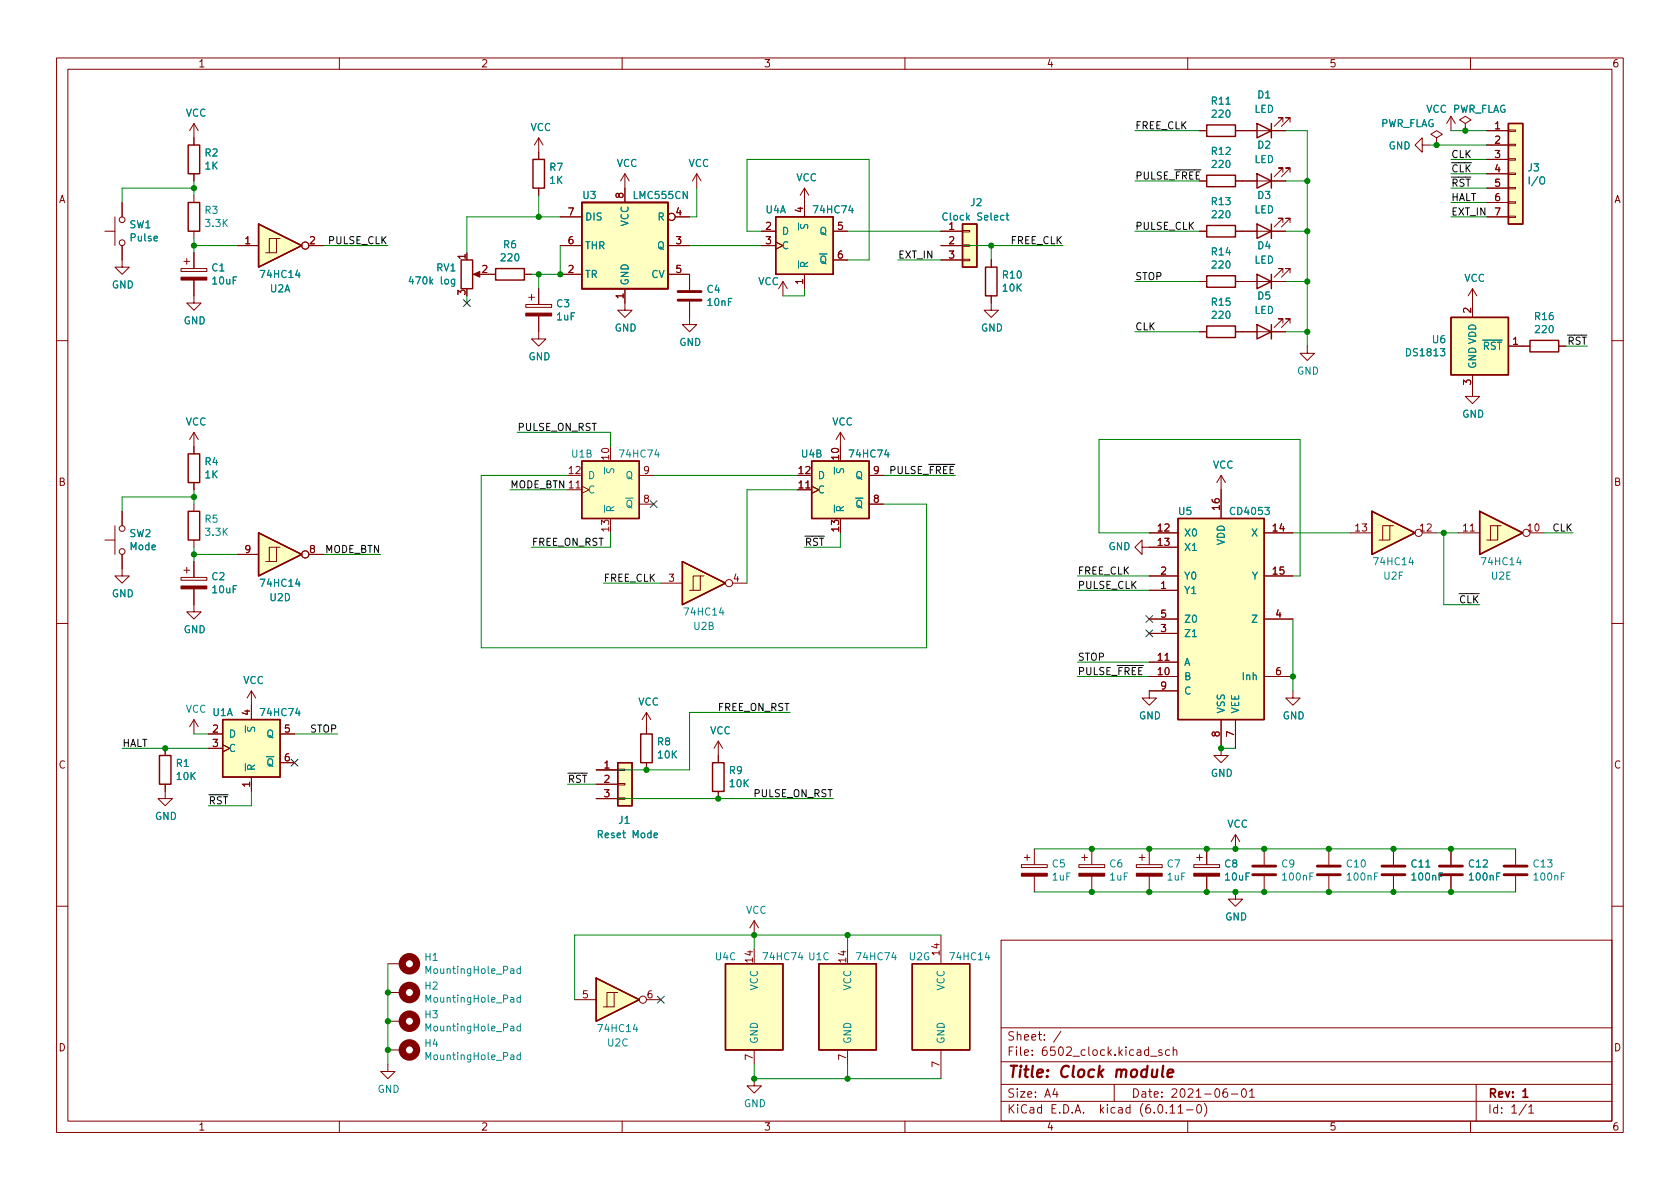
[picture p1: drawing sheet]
<svg xmlns="http://www.w3.org/2000/svg" width="297mm" height="210mm" viewBox="0 0 297 210" stroke-linecap="round" stroke-linejoin="round" font-family="sans-serif">
<g fill="none" stroke="#840000" stroke-width=".18">
<path d="M10 10.2h277v190.1h-277zM12 12.2h273v186.1h-273zM60 10.2v2M110 10.2v2M160 10.2v2M210 10.2v2M260 10.2v2M20.3 38.3v5.1M21.6 35.8v2.5M34.3 21.8v3.8M34.3 30.7v1.3M34.3 34.5v1.3"/>
<path d="M34.3 21.8l-.8 1.3M34.3 21.8l.8 1.3M95.2 24.4v3.8M95.2 33.3v1.2M95.2 24.4l-.7 1.2M95.2 24.4l.8 1.2M99.1 38.3h3.8M110.5 30.7v5.1M110.5 30.7l-.8 1.3M110.5 30.7l.8 1.3M119.4 38.3h2.5M123.2 30.7l-.8 1.3"/>
<path d="M123.2 30.7v2.6M123.2 30.7l.8 1.3M142.2 33.3l-.7 1.2M142.2 33.3v5M142.2 33.3l.8 1.2M212.1 23.1h1.3M218.4 32h8.9M218.4 23.1h8.9M226.8 39.4v-.8h-.7h.7l-1.5 1.5M226.8 21.6v-.8h-.7h.7l-1.5 1.5M226.8 30.5v-.8h-.7h.7l-1.5 1.5M228.1 39.4v-.8h-.8h.8l-1.5 1.5"/>
<path d="M228.1 21.6v-.8h-.8h.8l-1.5 1.5M228.1 30.5v-.8h-.8h.8l-1.5 1.5M251.5 25.6v-1.2l-1.3 1.2 1.3 1.3v-1.3h1.2M254 24.4l1-.7-1-.6-1 .6 1 .7v1.2M254 25.6h.1M256.5 20.6v2.5M256.5 20.6l-.7 1.2M256.5 20.6l.8 1.2M259.1 21.8l1-.6-1-.6-1 .6 1 .6v1.3M259.1 23.1h.1M262.9 38.3h3.8M262.9 23.1h3.8"/>
<path d="M262.9 25.6h3.8M262.9 28.2h3.8M262.9 30.7h3.8M262.9 33.3h3.8M262.9 35.8h3.8M266.7 38.2h1.3v.3h-1.3zM266.7 35.7h1.3v.2h-1.3zM266.7 33.1h1.3v.3h-1.3zM266.7 30.6h1.3v.3h-1.3zM266.7 28.1h1.3v.2h-1.3zM266.7 25.5h1.3v.3h-1.3zM266.7 23h1.3v.2h-1.3z"/>
<path d="M18.5 40.9h1.8M21.6 43.4v3.8h1.3l-1.3 1.3-1.3-1.3h1.3M32 47.5h4.6v.5h-4.6zM32.5 46.2h1M33 45.7v1M34.3 49.5v4.1h1.3l-1.3 1.3-1.3-1.3h1.3M34.3 40.9v1.3M34.3 44.7v2.8M41.9 43.4h3.8M48.9 42.2h-1.3v2.5M49.5 42.2h-.6v2.5h-1.9M54.6 43.4h2.5"/>
<path d="M82.5 44.7v1.3M84.1 48.5h1M86.4 48.5h1.2M92.7 48.5h1.3M93 53.8h4.5v.6h-4.5zM93.5 52.6h1M94 52.1v1M95.2 55.9v4h1.3l-1.3 1.3-1.2-1.3h1.2M95.2 51v2.8M99.1 43.4h3.8M99.1 48.5h3.8M110.5 51v3.9h1.3l-1.3 1.2-1.3-1.2h1.3"/>
<path d="M118.1 43.4h3.8M118.1 48.5h3.8v2.8M121.9 53.3v4.1h1.3l-1.3 1.3-1.3-1.3h1.3M134.6 40.9h2.6M134.6 43.4h2.6M137.2 42.8l1.2 .6-1.2 .7M138.4 49.8l-.7 1.2M138.4 49.8v2.5M138.4 49.8l.8 1.2M142.2 48.5v2.5M147.3 40.9h2.6M147.3 46h2.6"/>
<path d="M166.4 40.9h3.8M166.4 43.4h3.8M166.4 46h3.8M170.2 45.8h1.2v.3h-1.2zM170.2 43.3h1.2v.3h-1.2zM170.2 40.8h1.2v.2h-1.2zM175.3 52.3v2.6h1.2l-1.2 1.2-1.3-1.2h1.3M175.3 46v1.2M212.1 40.9h1.3M212.1 58.7h1.3M212.1 49.8h1.3M218.4 40.9h8.9"/>
<path d="M218.4 58.7h8.9M218.4 49.8h8.9M226.8 57.1v-.7h-.7h.7l-1.5 1.5M226.8 48.3v-.8h-.7h.7l-1.5 1.5M228.1 57.1v-.7h-.8h.8l-1.5 1.5M228.1 48.3v-.8h-.8h.8l-1.5 1.5M260.3 51v5.1M260.3 51l-.7 1.3M260.3 51l.8 1.3M10 60.2h2M34.3 76.4v3.9M34.3 76.4l-.8 1.3"/>
<path d="M34.3 76.4l.8 1.3M107.9 79v2.5M148.6 76.4l-.8 1.3M148.6 76.4v5.1M148.6 76.4l.8 1.3M231.1 61.2v1.3h1.3l-1.3 1.2-1.2-1.2h1.2M260.3 66.3v3.8h1.3l-1.3 1.3-1.2-1.3h1.2M266.7 61.2h3.8M275.6 61.2h1.3M285 60.2h2M18.5 95.5h1.8M20.3 93v5"/>
<path d="M21.6 98v3.8h1.3l-1.3 1.3-1.3-1.3h1.3M21.6 90.4v2.6M34.3 85.3v1.3M34.3 89.1v1.3M34.3 95.5v1.3M34.3 99.3v2.8M41.9 98h3.8M48.9 96.8h-1.3v2.5M49.5 96.8h-.6v2.5h-1.9M54.6 98h2.5M100.3 86.6h2.6M100.3 84.1h2.6"/>
<path d="M101.8 86.3h.8M102.9 86l1.2 .6-1.2 .6M107.9 91.7v2.5M113 84.1h2.6M113 89.1h2.6M141 86.6h2.5M141 84.1h2.5M142.5 86.3h.7M143.5 86l1.3 .6-1.3 .6M148.6 91.7v2.5M153.7 84.1h2.5M153.7 89.1h2.5"/>
<path d="M201.9 96.8v1.2l-1.2-1.2 1.2-1.3v1.3h6.4M203.2 94.2h5.1M215.9 84.1l-.8 1.2M215.9 84.1v7.6M215.9 84.1l.8 1.2M223.5 94.2h5.1M238.8 94.2h3.8M245.7 93h-1.2v2.5M246.4 93h-.7v2.5h-1.9M251.5 94.2h2.5M257.8 94.2h3.8M260 93.9h.7"/>
<path d="M264.8 93h-1.3v2.5M265.4 93h-.6v2.5h-1.9M270.5 94.2h2.5M10 110.2h2M32 102.1h4.6v.5h-4.6zM32.5 100.8h1M33 100.3v1M34.3 104.1v4.1h1.3l-1.3 1.3-1.3-1.3h1.3M116.8 103.1h3.8M123.8 101.8h-1.2v2.6M124.5 101.8h-.7v2.6h-1.9M129.5 103.1h2.6"/>
<path d="M203.2 104.4h5.1M203.2 119.6h5.1M203.2 117.1h5.1M203.2 101.8h5.1M203.2 112h5.1M203.2 109.5h5.1M206 116.8h.7M223.5 119.6h5.1M223.5 101.8h5.1M223.5 109.5h5.1M285 110.2h2M29.2 138.7v2.5h1.3l-1.3 1.3-1.3-1.3h1.3"/>
<path d="M29.2 132.3v1.3M34.3 127.2l-.8 1.3M34.3 127.2v2.6M34.3 127.2l.8 1.3M36.8 129.8h2.6M36.8 132.3h2.6M39.4 131.7l1.2 .6-1.2 .7M44.4 122.2v5M44.4 137.4v2.5M44.4 122.2l-.7 1.2M44.4 122.2l.8 1.2M49.5 129.8h2.6"/>
<path d="M49.5 134.9h2.6M105.4 136.1h3.8M105.4 138.7h3.8M109.2 138.6h1.3v.2h-1.3zM109.2 136h1.3v.3h-1.3zM114.3 126l-.8 1.2M114.3 126v3.8M114.3 134.9v1.2M114.3 126l.8 1.2M127 131.1l-.8 1.2M127 131.1v3.8M127 139.9v1.3"/>
<path d="M127 131.1l.8 1.2M208.3 122.2h-5.1v1.2h1.3l-1.3 1.3-1.3-1.3h1.3M215.9 127.2v6.4h1.3l-1.3 1.3-1.3-1.3h1.3M218.4 127.2v5.1M228.6 122.2v1.2h1.3l-1.3 1.3-1.3-1.3h1.3M105.4 141.2h3.8M109.2 141.1h1.3v.2h-1.3zM180.6 152.9h4.6v.5h-4.6zM181.1 151.6h1M181.6 151.1v1M182.9 150.1v2.8M182.9 154.9v2.8"/>
<path d="M190.8 152.9h4.5v.5h-4.5zM191.3 151.6h1M191.8 151.1v1M193 150.1v2.8M193 154.9v2.8M200.9 152.9h4.6v.5h-4.6zM201.4 151.6h1M201.9 151.1v1M203.2 150.1v2.8M203.2 154.9v2.8M211.1 152.9h4.5v.5h-4.5zM211.6 151.6h1"/>
<path d="M212.1 151.1v1M213.4 150.1v2.8M213.4 154.9v2.8M218.4 157.7v1.3h1.3l-1.3 1.3-1.2-1.3h1.2M218.4 147.6l-.7 1.2M218.4 147.6v2.5M218.4 147.6l.8 1.2M223.5 150.1v2.8M223.5 154.9v2.8M234.9 150.1v2.8M234.9 154.9v2.8M246.4 150.1v2.8"/>
<path d="M246.4 154.9v2.8M256.5 150.1v2.8M256.5 154.9v2.8M268 150.1v2.8M268 154.9v2.8M10 160.2h2M68.6 175.5h2.5M68.6 170.4h2.5M101.6 176.8h3.8M108.6 175.5h-1.3v2.5M109.2 175.5h-.6v2.5h-1.9M114.3 176.8h2.5"/>
<path d="M133.3 162.8v2.5M133.3 167.9v2.5M133.3 162.8l-.7 1.3M133.3 162.8l.8 1.3M149.9 167.9v2.5M166.4 165.3v5.1M177 166.3h108v32h-108zM285 160.2h2M60 198.3v2M68.6 188.2v1.3h1.2l-1.2 1.2-1.3-1.2h1.3M68.6 185.7h2.5M68.6 180.6h2.5"/>
<path d="M110 198.3v2M133.3 190.7v1.3h1.3l-1.3 1.3-1.2-1.3h1.2M133.3 185.7v2.5M149.9 185.7v2.5M160 198.3v2M166.4 185.7v5M177 194.8h108M177 191.8h108M177 187.8h108M177 181.8h108M182.5 186.5v.1M182.5 185.7v.1"/>
<path d="M184.6 183.8v.1M184.6 183v.1M187.6 182.4l-1.3 1.9M197 191.8v3M205.4 185.7l-.3-.1-.2 .2v.3l.5 .1v.4h-.5M206.8 185.7l-.4-.1-.3 .3v.4l.1 .3h.6M207.4 185.8l.2-.2 .4 .1 .1 .9M207.4 185.1v1.5M210 198.3v2M211.8 195.4l.1-.1a.81 .81 0 0 1 .6 .7 .81 .81 0 0 1-.3 .8h-.1a.81 .81 0 0 1-.6-.6 .81 .81 0 0 1 .3-.8zM212.9 195.1a1.72 1.72 0 0 1 0 2.3M217.7 193.5h1.2"/>
<path d="M219.7 192.6l.2-.1a.81 .81 0 0 1 .5 .7 .81 .81 0 0 1-.3 .8h-.1a.81 .81 0 0 1-.6-.6 .81 .81 0 0 1 .3-.8zM220.9 193l.5-.5v1.5M220.9 194h.9M260 198.3v2M261 191.8v6.5M270.3 195.8l.4-.5v1.5M270.3 196.8h.9"/>
<circle cx="21.6" cy="38.9" r=".51"/>
<circle cx="118.7" cy="38.3" r=".63"/>
<circle cx="21.6" cy="42.9" r=".51"/>
<circle cx="54" cy="43.4" r=".63"/>
<circle cx="21.6" cy="93.5" r=".51"/>
<circle cx="21.6" cy="97.5" r=".51"/>
<circle cx="54" cy="98" r=".63"/>
<circle cx="250.8" cy="94.2" r=".63"/>
<circle cx="269.9" cy="94.2" r=".63"/>
<circle cx="128.9" cy="103.1" r=".63"/>
<circle cx="113.7" cy="176.8" r=".63"/>
</g>
<g fill="#ffffc2" stroke="#ffffc2" stroke-width=".18">
<path d="M128.3 170.4h10.1v15.3h-10.1z"/>
<path d="M39.4 127.2h10.1v10.2h-10.1z"/>
<path d="M109.2 134.9h2.6v7.6h-2.6z"/>
<path d="M105.4 173l7.6 3.8-7.6 3.8z"/>
<path d="M170.2 39.6h2.5v7.6h-2.5z"/>
<path d="M137.2 38.3h10.1v10.2h-10.1z"/>
<path d="M102.9 35.8h15.2v15.2h-15.2z"/>
<path d="M45.7 39.6l7.6 3.8-7.6 3.8z"/>
<path d="M45.7 94.2l7.6 3.8-7.6 3.8z"/>
<path d="M242.6 90.4l7.6 3.8-7.6 3.8z"/>
<path d="M143.5 81.5h10.2v10.2h-10.2z"/>
<path d="M102.9 81.5h10.1v10.2h-10.1z"/>
<path d="M120.6 99.3l7.7 3.8-7.7 3.8z"/>
<path d="M208.3 91.7h15.2v35.5h-15.2z"/>
<path d="M161.3 170.4h10.1v15.3h-10.1z"/>
<path d="M144.8 170.4h10.1v15.3h-10.1z"/>
<path d="M261.6 90.4l7.6 3.8-7.6 3.8z"/>
<path d="M266.7 21.8h2.5v17.8h-2.5z"/>
<path d="M256.5 56.1h10.2v10.2h-10.2z"/>
</g>
<g fill="none" stroke="#840000" stroke-width=".25">
<path d="M33.3 35.8h2v5.1h-2zM33.3 25.6h2v5.1h-2zM45.7 39.6l7.6 3.8-7.6 3.8zM94.2 28.2h2.1v5.1h-2.1zM102.9 35.8h15.2v15.2h-15.2zM137.2 38.3h10.1v10.2h-10.1zM170.2 39.6h2.5v7.6h-2.5zM213.4 39.9h5v2h-5zM213.4 31h5v2h-5zM213.4 22.1h5v2h-5zM222.2 39.6l2.6 1.3-2.6 1.3zM222.2 21.8l2.6 1.3-2.6 1.3z"/>
<path d="M222.2 30.7l2.6 1.3-2.6 1.3zM224.8 21.8v2.6M224.8 30.7v2.6M224.8 39.6v2.6M266.7 21.8h2.5v17.8h-2.5zM81.5 46h2.1v5h-2.1zM87.6 47.5h5.1v2h-5.1zM174.2 47.2h2.1v5.1h-2.1zM213.4 57.7h5v2h-5zM213.4 48.8h5v2h-5zM222.2 57.4l2.6 1.3-2.6 1.2zM222.2 48.5l2.6 1.3-2.6 1.2z"/>
<path d="M224.8 48.5v2.5M224.8 57.4v2.5M256.5 56.1h10.2v10.2h-10.2zM270.5 60.2h5.1v2h-5.1zM33.3 80.3h2v5h-2zM33.3 90.4h2v5.1h-2zM45.7 94.2l7.6 3.8-7.6 3.8zM102.9 81.5h10.1v10.2h-10.1zM120.6 99.3l7.7 3.8-7.7 3.8zM143.5 81.5h10.2v10.2h-10.2zM208.3 91.7h15.2v35.5h-15.2zM242.6 90.4l7.6 3.8-7.6 3.8z"/>
<path d="M261.6 90.4l7.6 3.8-7.6 3.8zM28.2 133.6h2v5.1h-2zM39.4 127.2h10.1v10.2h-10.1zM109.2 134.9h2.6v7.6h-2.6zM113.3 129.8h2v5.1h-2zM126 134.9h2v5h-2zM105.4 173l7.6 3.8-7.6 3.8zM128.3 170.4h10.1v15.3h-10.1zM144.8 170.4h10.1v15.3h-10.1zM161.3 170.4h10.1v15.3h-10.1z"/>
</g>
<g fill="none" stroke="#008484" stroke-width=".18">
<path d="M216.8 18.4h.7M121.5 33.8v1.3l-.7-1.3v1.3M141.2 39.4v1.3M141.6 39.7l-.1 .5 .2 .1h.3l.3-.5 .3-.1 .2 .2v.5M150.4 36.3l-.3 .9h.8M150.7 36.8v.9M177.9 38.1h.5M178.1 37.7v1l.3 .2M272.3 31.5l.3-.2a.43 .43 0 0 1 .5 .4v.4a.42 .42 0 0 1-.4 .5 .42 .42 0 0 1-.4-.5zM27.2 42.2l.6-.1v-.3h-.4l-.2 .1 .1 .6h.5M52.6 47.8l-.3 .9h.8M52.9 48.2v.9"/>
<path d="M76.2 49.7l.3 .5M76.5 49.4l-.5 .5M141.2 46.1v1.3M144.9 44.9h1.3M116.1 79.5l-.3 .9h.8M116.4 80v.8M156.7 79.5l-.3 .9h.8M157 80v.8M254.7 61.7h.8l-.5 .4 .4 .2v.5l-.2 .1-.5-.1M262.2 60.2h3.4M106.9 82.6v1.2M106.9 89.3v1.3"/>
<path d="M107.3 82.9v.4l.1 .2h.3l.3-.5 .3-.1 .2 .2v.5M107.9 90.3v-.6l-.2-.1h-.3l-.1 .7h1.2M108.5 89.6l-.6 .4M110.6 88.1h1.3M110.9 88.6l.3-.1a.43 .43 0 0 1 .5 .4v.4a.42 .42 0 0 1-.4 .4 .42 .42 0 0 1-.5-.4zM111.1 89.4l.7 .4M147.5 82.6v1.2M147.5 89.3v1.3M148 82.9l-.1 .4 .1 .2h.4l.2-.5 .3-.1 .3 .2-.1 .5M151.2 88.1h1.4M223.6 89.7h.8l-.4 .5 .4 .1v.6l-.2 .1-.6-.1M249.4 98.6l-.3 .9h.8"/>
<path d="M249.7 99v.9M268.5 98.6l-.3 .9h.8M268.8 99v.9M52.6 102.4l-.3 .9h.8M52.9 102.8v.9M127.5 107.4l-.3 .9h.8M127.8 107.9v.9M43.4 128.3v1.3M43.4 135v1.3M43.8 128.6v.5l.1 .1h.3l.3-.5 .3-.1 .2 .2v.5M47.1 133.8h1.3M52.6 125.2l-.3 .9h.8"/>
<path d="M52.9 125.7v.9M232.2 154.4h-.6v1.2M243.6 154.4h-.6v1.2M252.1 153.3h.7M255.1 154.4h-.6v1.2M265.2 154.4h-.6v1.2M276.7 154.4h-.7v1.2M90.3 176.4h.5l.1 .8M90.3 171.4h.5l.1 .7M90.9 176.7h-.5l-.2 .2 .2 .3h.5M90.9 171.6l-.5 .1-.2 .1 .2 .3h.5M92 176.4h-.4l-.2 .2 .1 .6h.5"/>
<path d="M92 171.4l-.4-.1-.2 .2 .1 .6h.5M92 170.9v1.2M92 176v1.2M141.5 168.4l-.3 .9h.8M141.8 168.9v.8M158 168.4l-.3 .9h.8M158.3 168.9v.8M174.5 168.4l-.3 .9h.8M174.8 168.9v.8M90.3 186.6h.5l.1 .8M90.3 181.5h.5l.1 .8M90.9 186.8l-.5 .1-.2 .2 .2 .3 .5-.1"/>
<path d="M90.9 181.8h-.5l-.2 .2 .2 .3 .5-.1M92 186.6l-.4-.1-.2 .3 .1 .5h.5M92 181.5h-.4l-.2 .2 .1 .5h.5M92 181v1.3M92 186.1v1.3M112.3 181.1l-.3 .9h.8M112.6 181.6v.8"/>
</g>
<g fill="#840000" stroke="#840000" stroke-width=".18">
<path d="M211.1 154.4h4.5v.5h-4.5z"/>
<path d="M200.9 154.4h4.6v.5h-4.6z"/>
<path d="M190.8 154.4h4.5v.5h-4.5z"/>
<path d="M180.6 154.4h4.6v.5h-4.6z"/>
<path d="M93 55.4h4.5v.5h-4.5z"/>
<path d="M32 49h4.6v.5h-4.6z"/>
<path d="M32 103.6h4.6v.5h-4.6z"/>
<path d="M83.7 48.5l1.1-.5v1z"/>
</g>
<path d="M119.9 51.6h4.1M119.9 53.1h4.1M221.5 153.2h4.1M221.5 154.7h4.1M232.9 153.2h4.1M232.9 154.7h4.1M244.3 153.2h4.1M244.3 154.7h4.1M254.5 153.2h4.1M254.5 154.7h4.1M265.9 153.2h4.1M265.9 154.7h4.1" fill="none" stroke="#840000" stroke-width=".51"/>
<g fill="none" stroke="#840000" stroke-width="1.3">
<circle cx="72.4" cy="175.5" r="1.27"/>
<circle cx="72.4" cy="170.4" r="1.27"/>
<circle cx="72.4" cy="185.7" r="1.27"/>
<circle cx="72.4" cy="180.6" r="1.27"/>
</g>
<g fill="none" stroke="#008400" stroke-width=".18">
<path d="M34.3 32v2.5M34.3 33.3h-12.7v2.5M95.2 34.5v3.8M99.1 38.3h-16.6v6.4M123.2 33.3v5h-1.3M200.7 32h11.4M200.7 23.1h11.4M227.3 32h3.8M227.3 23.1h3.8v38.1M252.7 25.6h10.2M256.5 23.1h6.4M256.5 38.3h6.4"/>
<path d="M256.5 33.3h6.4M256.5 35.8h6.4M256.5 28.2h6.4M256.5 30.7h6.4M34.3 42.2v2.5M34.3 43.4h7.6M57.1 43.4h11.5M82.5 52.3v1.3M95.2 48.5v2.5M99.1 43.4v5.1h-5.1M121.9 43.4h12.7M134.6 40.9h-2.5v-12.7h21.6v17.8h-3.8"/>
<path d="M142.2 51v1.3h-3.8M149.9 40.9h16.5M158.7 46h7.7M166.4 43.4h21.6M175.3 43.4v2.6M200.7 49.8h11.4M200.7 40.9h11.4M200.7 58.7h11.4M227.3 49.8h3.8M227.3 40.9h3.8M227.3 58.7h3.8M91.4 76.4h16.5v2.6"/>
<path d="M276.9 61.2h3.8M34.3 98h7.6M34.3 86.6v2.5M34.3 96.8v2.5M34.3 87.9h-12.7v2.5M57.1 98h10.2M90.2 86.6h10.1M100.3 84.1h-15.2v30.4h78.7v-25.4h-7.6M107.9 94.2v2.6h-13.9M115.6 84.1h25.4M141 86.6h-8.9v16.5M148.6 94.2v2.6h-6.4"/>
<path d="M156.2 84.1h12.7M203.2 94.2h-8.9v-16.5h35.6v24.1h-1.3M228.6 94.2h10.2M254 94.2h3.8M255.3 94.2v12.7h6.3M273 94.2h5.1M106.7 103.1h10.1M190.5 101.8h12.7M190.5 119.6h12.7M190.5 104.4h12.7M190.5 117.1h12.7M228.6 109.5v12.7"/>
<path d="M21.6 132.3h15.2M34.3 129.8h2.5M44.4 139.9v2.6h-7.6M52.1 129.8h7.6M100.3 138.7h5.1M139.7 126h-17.8v10.1h-16.5M215.9 132.3h2.5M105.4 141.2h41.9M182.9 150.1h85.1M182.9 157.7h85.1M68.6 170.4v17.8M133.3 165.3v2.6"/>
<path d="M149.9 165.3v2.6M166.4 165.3h-64.8v11.5M133.3 188.2v2.5h33.1M149.9 188.2v2.5"/>
</g>
<path d="M81.9 53l1.3 1.2M83.2 53l-1.3 1.2M115 88.5l1.2 1.3M116.2 88.5l-1.2 1.3M202.6 108.9l1.2 1.2M202.6 111.4l1.2 1.2M203.8 108.9l-1.2 1.2M203.8 111.4l-1.2 1.2M51.5 134.3l1.2 1.2M52.7 134.3l-1.2 1.2M116.2 176.2l1.2 1.2M117.4 176.2l-1.2 1.2" fill="none" stroke="#000084" stroke-width=".18"/>
<g fill="#008400" stroke="#008400" stroke-width=".18">
<circle cx="213.4" cy="157.7" r=".46"/>
<circle cx="218.4" cy="150.1" r=".46"/>
<circle cx="218.4" cy="157.7" r=".46"/>
<circle cx="213.4" cy="150.1" r=".46"/>
<circle cx="256.5" cy="157.7" r=".46"/>
<circle cx="234.9" cy="157.7" r=".46"/>
<circle cx="234.9" cy="150.1" r=".46"/>
<circle cx="246.4" cy="157.7" r=".46"/>
<circle cx="246.4" cy="150.1" r=".46"/>
<circle cx="203.2" cy="157.7" r=".46"/>
<circle cx="223.5" cy="150.1" r=".46"/>
<circle cx="223.5" cy="157.7" r=".46"/>
<circle cx="175.3" cy="43.4" r=".46"/>
<circle cx="231.1" cy="49.8" r=".46"/>
<circle cx="231.1" cy="58.7" r=".46"/>
<circle cx="231.1" cy="40.9" r=".46"/>
<circle cx="255.3" cy="94.2" r=".46"/>
<circle cx="203.2" cy="150.1" r=".46"/>
<circle cx="215.9" cy="132.3" r=".46"/>
<circle cx="256.5" cy="150.1" r=".46"/>
<circle cx="228.6" cy="119.6" r=".46"/>
<circle cx="254" cy="25.6" r=".46"/>
<circle cx="231.1" cy="32" r=".46"/>
<circle cx="259.1" cy="23.1" r=".46"/>
<circle cx="193" cy="150.1" r=".46"/>
<circle cx="149.9" cy="165.3" r=".46"/>
<circle cx="193" cy="157.7" r=".46"/>
<circle cx="149.9" cy="190.7" r=".46"/>
<circle cx="133.3" cy="165.3" r=".46"/>
<circle cx="127" cy="141.2" r=".46"/>
<circle cx="114.3" cy="136.1" r=".46"/>
<circle cx="133.3" cy="190.7" r=".46"/>
<circle cx="34.3" cy="98" r=".46"/>
<circle cx="34.3" cy="43.4" r=".46"/>
<circle cx="34.3" cy="87.9" r=".46"/>
<circle cx="34.3" cy="33.3" r=".46"/>
<circle cx="99.1" cy="48.5" r=".46"/>
<circle cx="95.2" cy="48.5" r=".46"/>
<circle cx="95.2" cy="38.3" r=".46"/>
<circle cx="68.6" cy="175.5" r=".46"/>
<circle cx="29.2" cy="132.3" r=".46"/>
<circle cx="68.6" cy="180.6" r=".46"/>
<circle cx="68.6" cy="185.7" r=".46"/>
</g>
<g font-size="2.8" fill="#840000">
<text x="178" y="191.2">Title:</text>
<text x="187.3" y="191.2">Clock</text>
<text x="197.4" y="191.2">module</text>
</g>
<g font-size="2.1" fill="#840000">
<text x="178" y="184.5">Sheet:</text>
<text x="178" y="187.2">File:</text>
<text x="184.4" y="187.2">6502_clock.kicad_sch</text>
<text x="178" y="197.4">KiCad</text>
<text x="178" y="194.6">Size:</text>
<text x="184.7" y="194.6">A4</text>
<text x="185.7" y="197.4">E.D.A.</text>
<text x="194.6" y="197.4">kicad</text>
<text x="200" y="194.6">Date:</text>
<text x="201.8" y="197.4">(6.0.11-0)</text>
<text x="207" y="194.6">2021-06-01</text>
<text x="263" y="194.6">Rev:</text>
<text x="263" y="197.4">Id:</text>
<text x="267.1" y="197.4">1/1</text>
<text x="269.1" y="194.6">1</text>
</g>
<g font-size="1.8" fill="#840000">
<text x="35" y="12.3">1</text>
<text x="85" y="12.3">2</text>
<text x="135" y="12.3">3</text>
<text x="185" y="12.3">4</text>
<text x="235" y="12.3">5</text>
<text x="285" y="12.3">6</text>
<text x="264.1" y="22.9">1</text>
<text x="264.1" y="25.4">2</text>
<text x="264.1" y="27.9">3</text>
<text x="110.2" y="35.2" transform="rotate(-90 110.2 35.2)">8</text>
<text x="200.7" y="31.7">PULSE_~{FREE}</text>
<text x="264.1" y="30.5">4</text>
<text x="264.1" y="33">5</text>
<text x="264.1" y="35.6">6</text>
<text x="10.4" y="36.3">A</text>
<text x="100.3" y="38.1">7</text>
<text x="119.3" y="38.1">4</text>
<text x="135.2" y="40.6">2</text>
<text x="142" y="37.8" transform="rotate(-90 142 37.8)">4</text>
<text x="147.9" y="40.6">5</text>
<text x="167.6" y="40.6">1</text>
<text x="264.1" y="38.1">7</text>
<text x="285.4" y="36.3">A</text>
<text x="43.1" y="43.2">1</text>
<text x="54.6" y="43.2">2</text>
<text x="82.3" y="46" transform="rotate(-90 82.3 46)">1</text>
<text x="100.3" y="43.2">6</text>
<text x="119.3" y="43.2">3</text>
<text x="135.2" y="43.2">3</text>
<text x="147.9" y="45.7">6</text>
<text x="167.6" y="43.2">2</text>
<text x="167.6" y="45.7">3</text>
<text x="82.3" y="52.4" transform="rotate(-90 82.3 52.4)">3</text>
<text x="85" y="48.3">2</text>
<text x="100.3" y="48.3">2</text>
<text x="110.2" y="53" transform="rotate(-90 110.2 53)">1</text>
<text x="119.3" y="48.3">5</text>
<text x="142" y="50.5" transform="rotate(-90 142 50.5)">1</text>
<text x="260.1" y="55.5" transform="rotate(-90 260.1 55.5)">2</text>
<text x="267.3" y="61">1</text>
<text x="260.1" y="68.2" transform="rotate(-90 260.1 68.2)">3</text>
<text x="100.3" y="83.8">12</text>
<text x="107.7" y="81.5" transform="rotate(-90 107.7 81.5)">10</text>
<text x="113.6" y="83.8">9</text>
<text x="141" y="83.8">12</text>
<text x="148.3" y="81.5" transform="rotate(-90 148.3 81.5)">10</text>
<text x="154.3" y="83.8">9</text>
<text x="10.3" y="86.3">B</text>
<text x="113.6" y="88.9">8</text>
<text x="141" y="86.4">11</text>
<text x="154.3" y="88.9">8</text>
<text x="285.3" y="86.3">B</text>
<text x="107.7" y="94.2" transform="rotate(-90 107.7 94.2)">13</text>
<text x="148.3" y="94.2" transform="rotate(-90 148.3 94.2)">13</text>
<text x="204.5" y="94">12</text>
<text x="215.6" y="90.4" transform="rotate(-90 215.6 90.4)">16</text>
<text x="224.8" y="94">14</text>
<text x="239.4" y="94">13</text>
<text x="250.8" y="94">12</text>
<text x="258.4" y="94">11</text>
<text x="269.9" y="94">10</text>
<text x="43.1" y="97.8">9</text>
<text x="54.6" y="97.8">8</text>
<text x="204.5" y="96.5">13</text>
<text x="205.1" y="101.6">2</text>
<text x="224.8" y="101.6">15</text>
<text x="118.1" y="102.9">3</text>
<text x="129.5" y="102.9">4</text>
<text x="205.1" y="104.1">1</text>
<text x="205.1" y="111.8">3</text>
<text x="205.1" y="109.2">5</text>
<text x="225.4" y="109.2">4</text>
<text x="204.5" y="116.8">11</text>
<text x="204.5" y="119.4">10</text>
<text x="225.4" y="119.4">6</text>
<text x="205.1" y="121.9">9</text>
<text x="37.4" y="129.5">2</text>
<text x="44.2" y="126.7" transform="rotate(-90 44.2 126.7)">4</text>
<text x="50.1" y="129.5">5</text>
<text x="215.6" y="130.5" transform="rotate(-90 215.6 130.5)">8</text>
<text x="218.2" y="130.5" transform="rotate(-90 218.2 130.5)">7</text>
<text x="10.3" y="136.3">C</text>
<text x="37.4" y="132.1">3</text>
<text x="50.1" y="134.6">6</text>
<text x="106.6" y="135.9">1</text>
<text x="285.3" y="136.3">C</text>
<text x="44.2" y="139.4" transform="rotate(-90 44.2 139.4)">1</text>
<text x="106.6" y="141">3</text>
<text x="106.6" y="138.4">2</text>
<text x="133.1" y="170.4" transform="rotate(-90 133.1 170.4)">14</text>
<text x="149.6" y="170.4" transform="rotate(-90 149.6 170.4)">14</text>
<text x="166.1" y="169.2" transform="rotate(-90 166.1 169.2)">14</text>
<text x="102.8" y="176.5">5</text>
<text x="114.3" y="176.5">6</text>
<text x="10.3" y="186.3">D</text>
<text x="133.1" y="187.6" transform="rotate(-90 133.1 187.6)">7</text>
<text x="149.6" y="187.6" transform="rotate(-90 149.6 187.6)">7</text>
<text x="166.1" y="188.9" transform="rotate(-90 166.1 188.9)">7</text>
<text x="285.3" y="186.3">D</text>
<text x="35" y="200.3">1</text>
<text x="85" y="200.3">2</text>
<text x="135" y="200.3">3</text>
<text x="185" y="200.3">4</text>
<text x="235" y="200.3">5</text>
<text x="285" y="200.3">6</text>
</g>
<g font-size="1.8" fill="#008484">
<text x="222.2" y="17.8">D1</text>
<text x="32.8" y="21">VCC</text>
<text x="93.7" y="23.5">VCC</text>
<text x="214" y="18.9">R11</text>
<text x="214" y="21.2">220</text>
<text x="221.7" y="20.3">LED</text>
<text x="244.1" y="22.9">PWR_FLAG</text>
<text x="252.1" y="20.3">VCC PWR_FLAG</text>
<text x="36.1" y="28">R2</text>
<text x="109" y="29.9">VCC</text>
<text x="121.7" y="29.9">VCC</text>
<text x="214" y="27.8">R12</text>
<text x="221.7" y="29.2">LED</text>
<text x="222.2" y="26.7">D2</text>
<text x="245.5" y="26.8">GND</text>
<text x="36.1" y="30.4">1K</text>
<text x="97" y="30.6">R7</text>
<text x="97" y="32.9">1K</text>
<text x="102.9" y="35.6">U3</text>
<text x="111.8" y="35.6">LMC555CN</text>
<text x="140.7" y="32.4">VCC</text>
<text x="214" y="30.1">220</text>
<text x="222.2" y="35.6">D3</text>
<text x="270" y="30.7">J3</text>
<text x="270" y="33">I/O</text>
<text x="22.8" y="40.7">SW1</text>
<text x="36.1" y="38.2">R3</text>
<text x="36.1" y="40.5">3.3K</text>
<text x="103.4" y="39.4">DIS</text>
<text x="111.5" y="40.1" transform="rotate(-90 111.5 40.1)">VCC</text>
<text x="116.2" y="39.4">R</text>
<text x="135.3" y="38.1">U4A</text>
<text x="138.2" y="41.9">D</text>
<text x="143.5" y="38.1">74HC74</text>
<text x="144.8" y="41.9">Q</text>
<text x="166.4" y="39.4">Clock</text>
<text x="171.5" y="36.8">J2</text>
<text x="172.7" y="39.4">Select</text>
<text x="214" y="36.7">R13</text>
<text x="214" y="39">220</text>
<text x="221.7" y="38.1">LED</text>
<text x="22.8" y="43.1">Pulse</text>
<text x="88.3" y="46.6">220</text>
<text x="88.9" y="44.3">R6</text>
<text x="103.4" y="44.5">THR</text>
<text x="116.1" y="44.5">Q</text>
<text x="138.2" y="44.5">C</text>
<text x="143.3" y="47.5" transform="rotate(-90 143.3 47.5)">~{R}</text>
<text x="144.8" y="47">~{Q}</text>
<text x="214" y="45.5">R14</text>
<text x="214" y="47.9">220</text>
<text x="221.7" y="47">LED</text>
<text x="222.2" y="44.5">D4</text>
<text x="19.7" y="51.4">GND</text>
<text x="37.3" y="48.4">C1</text>
<text x="37.3" y="50.7">10uF</text>
<text x="45.7" y="49.5">74HC14</text>
<text x="47.6" y="52.1">U2A</text>
<text x="72" y="50.7">470k</text>
<text x="77" y="48.4">RV1</text>
<text x="77.8" y="50.7">log</text>
<text x="103.4" y="49.5">TR</text>
<text x="111.5" y="50.5" transform="rotate(-90 111.5 50.5)">GND</text>
<text x="115.1" y="49.5">CV</text>
<text x="124.8" y="52.2">C4</text>
<text x="134" y="50.8">VCC</text>
<text x="177" y="49.6">R10</text>
<text x="177" y="51.9">10K</text>
<text x="222.2" y="53.3">D5</text>
<text x="258.8" y="50.2">VCC</text>
<text x="32.4" y="57.7">GND</text>
<text x="98.3" y="54.7">C3</text>
<text x="98.3" y="57">1uF</text>
<text x="108.6" y="59">GND</text>
<text x="124.8" y="54.5">10nF</text>
<text x="173.4" y="59">GND</text>
<text x="214" y="54.4">R15</text>
<text x="214" y="56.7">220</text>
<text x="221.7" y="55.9">LED</text>
<text x="271.1" y="57">R16</text>
<text x="271.2" y="59.3">220</text>
<text x="93.4" y="64.1">GND</text>
<text x="120" y="61.5">GND</text>
<text x="248.3" y="63.4">DS1813</text>
<text x="253.1" y="61.1">U6</text>
<text x="261.4" y="65.3" transform="rotate(-90 261.4 65.3)">GND VDD</text>
<text x="262.1" y="62.2">~{RST}</text>
<text x="229.3" y="66.6">GND</text>
<text x="32.8" y="75.6">VCC</text>
<text x="147.1" y="75.6">VCC</text>
<text x="258.5" y="74.2">GND</text>
<text x="36.1" y="82.7">R4</text>
<text x="100.9" y="81.3">U1B</text>
<text x="109.2" y="81.3">74HC74</text>
<text x="141.5" y="81.3">U4B</text>
<text x="149.9" y="81.3">74HC74</text>
<text x="214.4" y="83.2">VCC</text>
<text x="36.1" y="85">1K</text>
<text x="103.9" y="87.6">C</text>
<text x="103.9" y="85.1">D</text>
<text x="110.5" y="85.1">Q</text>
<text x="144.5" y="87.6">C</text>
<text x="144.5" y="85.1">D</text>
<text x="151.2" y="85.1">Q</text>
<text x="22.8" y="95.4">SW2</text>
<text x="36.1" y="92.8">R5</text>
<text x="36.1" y="95.1">3.3K</text>
<text x="149.6" y="90.7" transform="rotate(-90 149.6 90.7)">~{R}</text>
<text x="151.2" y="90.2">~{Q}</text>
<text x="208.2" y="91.4">U5</text>
<text x="209.3" y="95.3">X0</text>
<text x="217.2" y="91.4">CD4053</text>
<text x="221.1" y="95.3">X</text>
<text x="22.8" y="97.7">Mode</text>
<text x="195.9" y="97.7">GND</text>
<text x="209.3" y="97.8">X1</text>
<text x="216.9" y="96.5" transform="rotate(-90 216.9 96.5)">VDD</text>
<text x="242.6" y="100.3">74HC14</text>
<text x="261.6" y="100.3">74HC14</text>
<text x="19.7" y="106">GND</text>
<text x="37.3" y="103">C2</text>
<text x="37.3" y="105.3">10uF</text>
<text x="45.7" y="104.1">74HC14</text>
<text x="47.5" y="106.7">U2D</text>
<text x="209.3" y="105.4">Y1</text>
<text x="209.3" y="102.9">Y0</text>
<text x="221.3" y="102.9">Y</text>
<text x="244.5" y="102.9">U2F</text>
<text x="263.5" y="102.9">U2E</text>
<text x="32.4" y="112.3">GND</text>
<text x="120.7" y="109.2">74HC14</text>
<text x="122.5" y="111.8">U2B</text>
<text x="209.3" y="113">Z1</text>
<text x="209.3" y="110.5">Z0</text>
<text x="221.1" y="110.5">Z</text>
<text x="209.3" y="118.1">A</text>
<text x="42.9" y="121.3">VCC</text>
<text x="112.8" y="125.1">VCC</text>
<text x="209.3" y="120.7">B</text>
<text x="209.3" y="123.2">C</text>
<text x="219.4" y="120.7">Inh</text>
<text x="32.8" y="126.4">VCC</text>
<text x="37.5" y="127">U1A</text>
<text x="40.4" y="130.8">D</text>
<text x="45.7" y="127">74HC74</text>
<text x="47" y="130.8">Q</text>
<text x="125.5" y="130.2">VCC</text>
<text x="201.3" y="127.6">GND</text>
<text x="216.9" y="126.2" transform="rotate(-90 216.9 126.2)">VSS</text>
<text x="219.5" y="126.2" transform="rotate(-90 219.5 126.2)">VEE</text>
<text x="226.7" y="127.6">GND</text>
<text x="31" y="136">R1</text>
<text x="40.4" y="133.4">C</text>
<text x="45.5" y="136.4" transform="rotate(-90 45.5 136.4)">~{R}</text>
<text x="47" y="135.9">~{Q}</text>
<text x="116.1" y="132.2">R8</text>
<text x="116.1" y="134.5">10K</text>
<text x="128.8" y="137.3">R9</text>
<text x="214" y="137.7">GND</text>
<text x="31" y="138.3">10K</text>
<text x="128.8" y="139.6">10K</text>
<text x="27.3" y="145.4">GND</text>
<text x="105.4" y="148.6">Reset</text>
<text x="109.2" y="146.1">J1</text>
<text x="111.7" y="148.6">Mode</text>
<text x="216.9" y="146.7">VCC</text>
<text x="185.9" y="153.8">C5</text>
<text x="196" y="153.8">C6</text>
<text x="206.2" y="153.8">C7</text>
<text x="216.4" y="153.8">C8</text>
<text x="226.4" y="153.8">C9</text>
<text x="237.9" y="153.8">C10</text>
<text x="249.3" y="153.8">C11</text>
<text x="259.5" y="153.8">C12</text>
<text x="270.9" y="153.8">C13</text>
<text x="131.8" y="162">VCC</text>
<text x="185.9" y="156.1">1uF</text>
<text x="196" y="156.1">1uF</text>
<text x="206.2" y="156.1">1uF</text>
<text x="216.4" y="156.1">10uF</text>
<text x="226.4" y="156.1">100nF</text>
<text x="237.9" y="156.1">100nF</text>
<text x="249.3" y="156.1">100nF</text>
<text x="259.5" y="156.1">100nF</text>
<text x="270.9" y="156.1">100nF</text>
<text x="216.6" y="163.1">GND</text>
<text x="74.9" y="170.3">H1</text>
<text x="74.9" y="172.6">MountingHole_Pad</text>
<text x="126.3" y="170.2">U4C</text>
<text x="134.6" y="170.2">74HC74</text>
<text x="142.8" y="170.2">U1C</text>
<text x="151.1" y="170.2">74HC74</text>
<text x="160.6" y="170.2">U2G</text>
<text x="167.7" y="170.2">74HC14</text>
<text x="74.9" y="175.4">H2</text>
<text x="74.9" y="177.7">MountingHole_Pad</text>
<text x="134.4" y="175.2" transform="rotate(-90 134.4 175.2)">VCC</text>
<text x="150.9" y="175.2" transform="rotate(-90 150.9 175.2)">VCC</text>
<text x="167.4" y="175.2" transform="rotate(-90 167.4 175.2)">VCC</text>
<text x="74.9" y="185.5">H4</text>
<text x="74.9" y="180.4">H3</text>
<text x="74.9" y="182.8">MountingHole_Pad</text>
<text x="105.4" y="182.9">74HC14</text>
<text x="107.2" y="185.4">U2C</text>
<text x="134.4" y="184.7" transform="rotate(-90 134.4 184.7)">GND</text>
<text x="150.9" y="184.7" transform="rotate(-90 150.9 184.7)">GND</text>
<text x="167.4" y="184.7" transform="rotate(-90 167.4 184.7)">GND</text>
<text x="74.9" y="187.8">MountingHole_Pad</text>
<text x="66.7" y="193.6">GND</text>
<text x="131.5" y="196.2">GND</text>
</g>
<g font-size="1.8">
<text x="200.7" y="22.8">FREE_CLK</text>
<text x="256.5" y="27.9">CLK</text>
<text x="256.5" y="30.5">~{CLK}</text>
<text x="256.5" y="35.5">HALT</text>
<text x="256.5" y="33">~{RST}</text>
<text x="200.7" y="40.6">PULSE_CLK</text>
<text x="256.5" y="38.1">EXT_IN</text>
<text x="57.9" y="43.2">PULSE_CLK</text>
<text x="158.7" y="45.7">EXT_IN</text>
<text x="178.6" y="43.2">FREE_CLK</text>
<text x="200.7" y="49.5">STOP</text>
<text x="200.7" y="58.4">CLK</text>
<text x="277.1" y="60.9">~{RST}</text>
<text x="91.4" y="76.2">PULSE_ON_RST</text>
<text x="157.1" y="83.8">PULSE_~{FREE}</text>
<text x="90.2" y="86.3">MODE_BTN 11</text>
<text x="274.4" y="94">CLK</text>
<text x="57.4" y="97.8">MODE_BTN</text>
<text x="94" y="96.5">FREE_ON_RST</text>
<text x="142.2" y="96.5">~{RST}</text>
<text x="190.5" y="101.6">FREE_CLK</text>
<text x="106.7" y="102.9">FREE_CLK</text>
<text x="190.5" y="104.1">PULSE_CLK</text>
<text x="257.9" y="106.7">~{CLK}</text>
<text x="190.5" y="116.8">STOP</text>
<text x="190.5" y="119.4">PULSE_~{FREE}10</text>
<text x="126.8" y="125.7">FREE_ON_RST</text>
<text x="54.8" y="129.5">STOP</text>
<text x="21.6" y="132.1">HALT</text>
<text x="36.8" y="142.2">~{RST}</text>
<text x="100.3" y="138.4">~{RST} 2</text>
<text x="133.1" y="141">PULSE_ON_RST</text>
</g>
</svg>
